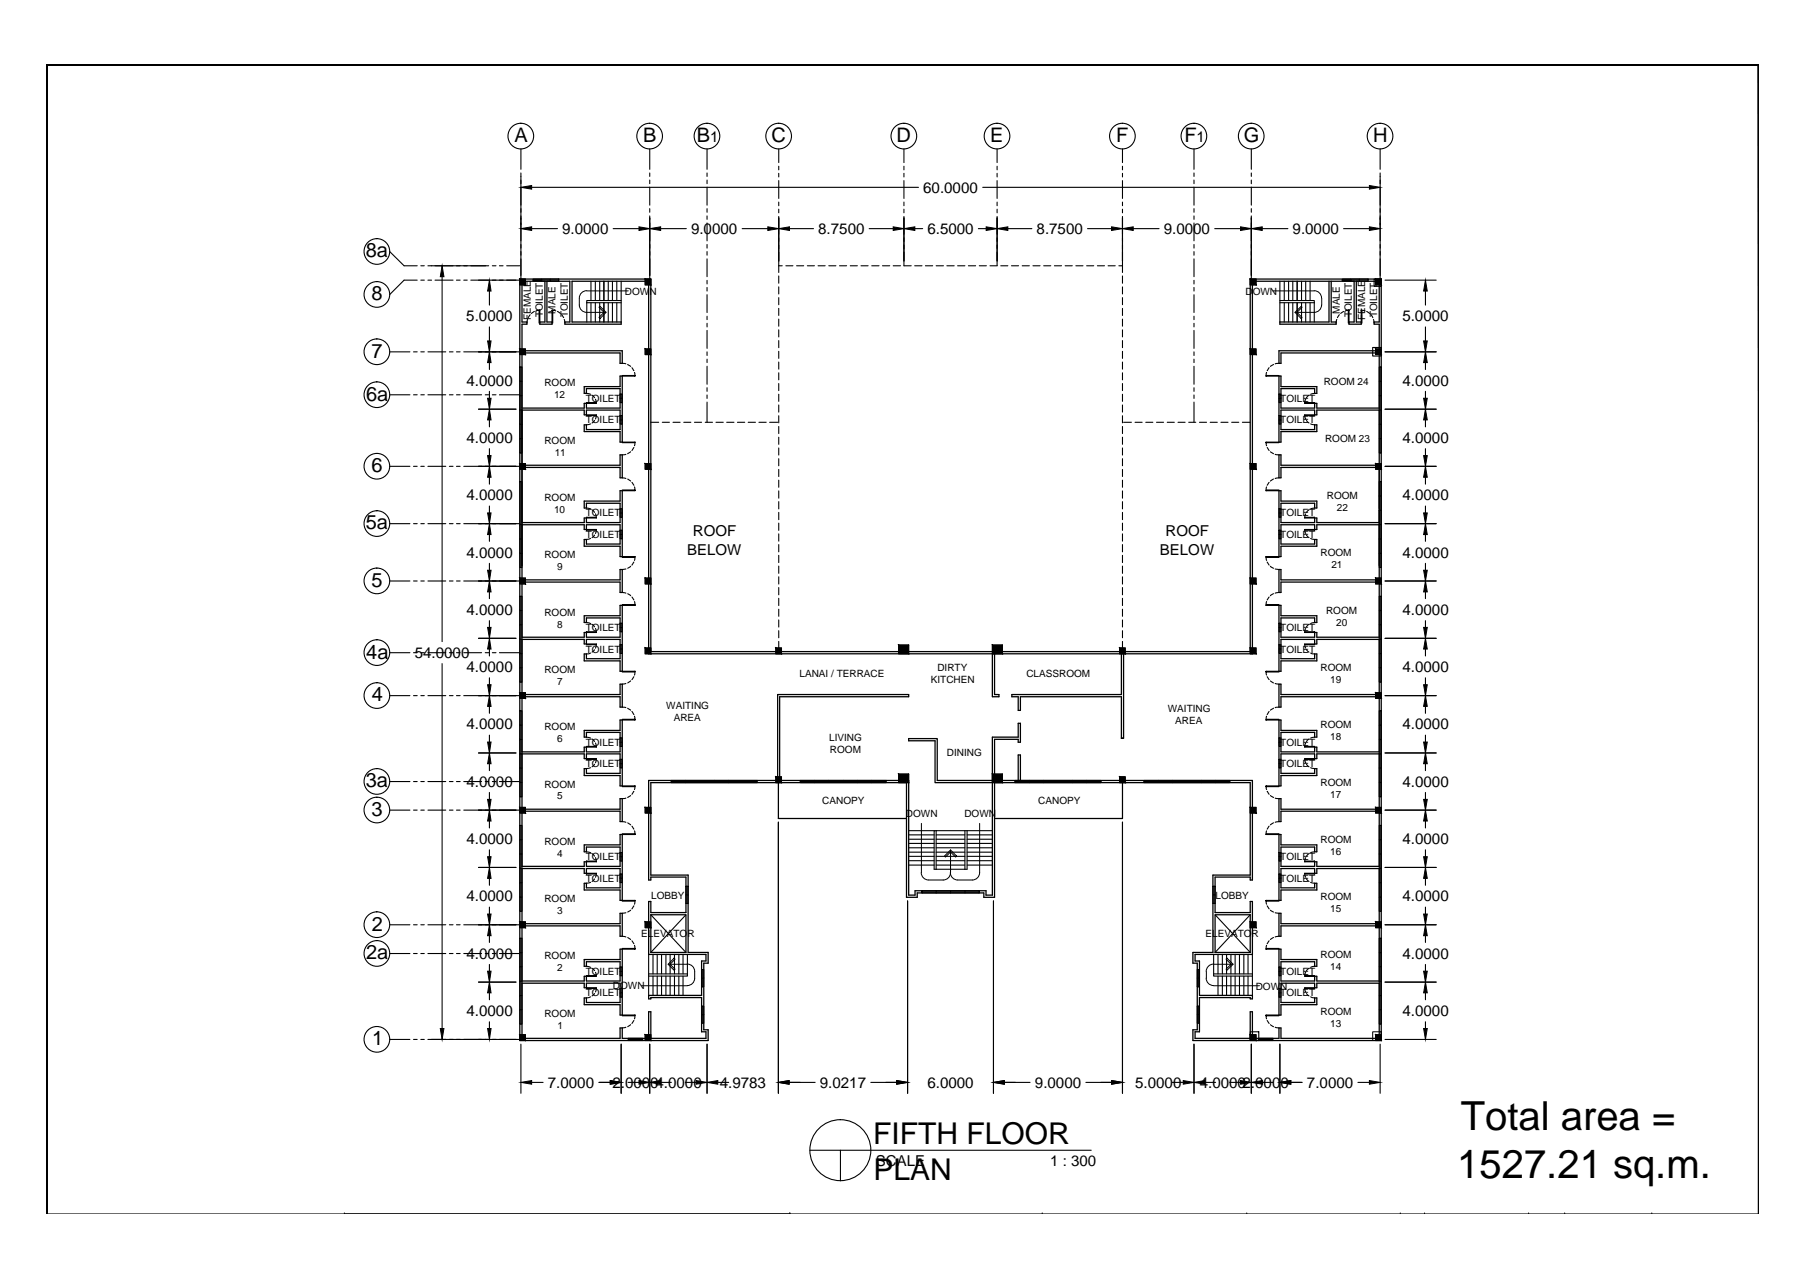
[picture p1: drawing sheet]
<svg xmlns="http://www.w3.org/2000/svg" width="420mm" height="297mm" viewBox="0 0 420 297" stroke-linecap="round" stroke-linejoin="round" font-family="sans-serif">
<!-- layer: WALL -->
<g fill="none" stroke="#000" stroke-width=".3">
<path d="M309.2 65.4v9.5h-11.4v.5h13v-.5h-1.1v-9.5M121.4 108.2h22.9v-2.4h.5v5.3h-.5v-2.4h-22.9M121.4 121.6h14.5v-1.1h.5v1.1h7.9v-4.5h-7.9v1.1h-.5v-1.6h8.4v-2.5h.5v15.4h-.5v-2.4h-8.4v-1.6h.5v1h7.9v-4.4h-7.9v1.1h-.5v-1.1h-14.5M320.9 121.6h-14.5v-1.1h-.6v1.1h-7.8v-4.5h7.8v1.1h.6v-1.6h-8.4v-2.5h-.5v15.4h.5v-2.4h8.4v-1.6h-.6v1h-7.8v-4.4h7.8v1.1h.6v-1.1h14.5M180.9 151.6h-29.5v-86.7h-30.5v177.1h43.8v-2.5h-1v-15.5h1v-2.5h-4.6v-17.9h-8.7v-21.6h59.5v26.7h2.5v-1h15.5v1h2.5v-26.7h59.5v21.6h-8.7v17.9h-4.7v2.5h1v15.5h-1v2.5h43.8v-177.1h-30.4v86.7h-29.5M181.4 151.6h79.5M230.9 152.1v10h1.5v-.5h-1v-9.5M231.1 151.6v.5M260.9 152.1v9.5h-25.5v.5h1.5v3.1h.5v-3.1h23.5v9.6M261.4 152.1v19.6h-.5h.2M181.1 181.5v8.9h29.8M230.9 181.5h-12.9v-9.7h-6.6v.5h6.1v9.7h13.4"/>
<path d="M236.9 181.5v-5.9h.5v5.9M260.9 181.5h-29.5v-9.5h5.5v.6h.5v-4.4h-.5v3.3h-6v36.7h-1.5v-1h-16.5v1h-1.5v-26.7h-30v-19.4h30v-.5h-30.5v19.9h-30v23.2h.5v-.7h8.2v8.3h-8.2v-2.6h-.5v12.3h13.3v1.5h-1v8h-12.3v.8h.5v-.3h11.8v8h1v1.5h-12.8v-6.2h-.5v6.2h-6.1v-2.4h-.5v2.4h-22.9v-12.8h14.5v1.1h.5v-1.1h7.9v4.5h-7.9v-1.1h-.5v1.6h8.4v2.4h.5v-15.3h-.5v2.4h-8.4v1.6h.5v-1.1h7.9v4.5h-7.9v-1.1h-.5v1.1h-14.5v-12.8h22.9v2.4h.5v-5.4h-.5v2.5h-22.9v-12.9h14.5v1.1h.5v-1.1h7.9v4.5h-7.9v-1h-.5v1.5h8.4v2.4h.5v-15.3h-.5v2.4h-8.4v1.6h.5v-1.1h7.9v4.5h-7.9v-1h-.5v1h-14.5v-12.8h22.9v2.4h.5v-5.3h-.5v2.4h-22.9v-12.8h14.5v1.1h.5v-1.1h7.9v4.5h-7.9v-1.1h-.5v1.6h8.4v2.4h.5v-15.3h-.5v2.4h-8.4v1.6h.5v-1.1h7.9v4.5h-7.9v-1.1h-.5v1.1h-14.5v-12.8h22.9v2.4h.5v-5.4h-.5v2.5h-22.9v-12.9h14.5v1.1h.5v-1.1h7.9v4.5h-7.9v-1.1h-.5v1.6h8.4v2.4h.5v-15.3h-.5v2.4h-8.4v1.6h.5v-1.1h7.9v4.5h-7.9v-1.1h-.5v1.1h-14.5v-12.8h22.9v2.4h.5v-5.3h-.5v2.4h-22.9v-39.5h14.5v1.1h.5v-1.1h7.9v4.5h-7.9v-1.1h-.5v1.6h8.4v2.4h.5v-15.3h-.5v2.4h-8.4v1.6h.5v-1.1h7.9v4.5h-7.9v-1.1h-.5v1.1h-14.5v-12.8h22.9v2.4h.5v-2.9h-23.4v-6.2h1.2v-.5h-1.2v-9.5h5.4v9.5h-1.2v.5h2.8v-.5h-1.2v-9.5h5.4v9.5h-1.2v.5h13.1v-.5h-11.4v-9.5h17.8v86.7h140.5v-86.7h23.6v9.5h-1.2v.5h2.9v-.5h-1.2v-9.5h5.4v9.5h-1.2v.5h1.2v6.2h-23.4v2.9h.5v-2.4h22.9v12.8h-14.5v-1.1h-.6v1.1h-7.8v-4.5h7.8v1.1h.6v-1.6h-8.4v-2.4h-.5v15.3h.5v-2.4h8.4v-1.6h-.6v1.1h-7.8v-4.5h7.8v1.1h.6v-1.1h14.5v12.8h-22.9v-2.4h-.5v5.3h.5v-2.4h22.9v26.2h-22.9v-2.4h-.5v5.3h.5v-2.4h22.9v12.8h-14.5v-1.1h-.6v1.1h-7.8v-4.5h7.8v1.1h.6v-1.6h-8.4v-2.4h-.5v15.3h.5v-2.4h8.4v-1.6h-.6v1.1h-7.8v-4.5h7.8v1.1h.6v-1.1h14.5v12.9h-22.9v-2.5h-.5v5.4h.5v-2.4h22.9v12.8h-14.5v-1.1h-.6v1.1h-7.8v-4.5h7.8v1.1h.6v-1.6h-8.4v-2.4h-.5v15.3h.5v-2.4h8.4v-1.6h-.6v1.1h-7.8v-4.5h7.8v1.1h.6v-1.1h14.5v12.8h-22.9v-2.4h-.5v5.3h.5v-2.4h22.9v12.8h-14.5v-1h-.6v1h-7.8v-4.5h7.8v1.1h.6v-1.6h-8.4v-2.4h-.5v15.3h.5v-2.4h8.4v-1.5h-.6v1h-7.8v-4.5h7.8v1.1h.6v-1.1h14.5v12.9h-22.9v-2.5h-.5v5.4h.5v-2.4h22.9v12.8h-14.5v-1.1h-.6v1.1h-7.8v-4.5h7.8v1.1h.6v-1.6h-8.4v-2.4h-.5v15.3h.5v-2.4h8.4v-1.6h-.6v1.1h-7.8v-4.5h7.8v1.1h.6v-1.1h14.5v12.8h-22.9v-2.4h-.5v2.4h-6.1v-6.2h-.5v6.2h-12.9v-1.5h1v-8h11.9v.3h.5v-.8h-12.4v-8h-1v-1.5h13.4v-12.3h-.5v2.6h-8.2v-8.3h8.2v.7h.5v-23.2h-30M261.1 181.5v8.9h-29.7M151.4 212.8h8.2v8.7h-8.2zM282.7 212.8h8.2v8.7h-8.2z"/>
</g>
<g fill="none" stroke="#000" stroke-width=".25">
<path d="M136.5 70.4h8M136.5 70.4v4.5M137.5 65.4v4.5M137.5 70.4v4.5M138.5 65.4v4.5M138.5 70.4v4.5M139.5 65.4v4.5M139.5 70.4v4.5M140.5 65.4v4.5M140.5 70.4v4.5M141.5 65.4v4.5M141.5 70.4v4.5"/>
<path d="M142.5 65.4v4.5M142.5 70.4v4.5M143.5 65.4v4.5M143.5 70.4v4.5M144.5 69.9h-8v.5M144.5 65.4v9.5M181.2 64.2v1.7M181.2 66.7v1.7M181.2 69.2v1.7M181.2 71.7v1.7M181.2 74.2v1.7M181.2 76.7v1.7"/>
<path d="M181.2 79.2v1.7M182 61.8h-.8v1.6M182.8 61.8h1.7M185.3 61.8h1.7M187.8 61.8h1.7M190.3 61.8h1.7M192.8 61.8h1.7M195.3 61.8h1.7M197.8 61.8h1.7M200.3 61.8h1.7M202.8 61.8h1.7M205.3 61.8h1.7"/>
<path d="M207.8 61.8h1.7M210.3 61.8h1.7M212.8 61.8h1.7M215.3 61.8h1.7M217.8 61.8h1.7M220.3 61.8h1.7M222.8 61.8h1.7M225.3 61.8h1.7M227.8 61.8h1.7M230.3 61.8h1.7M232.8 61.8h1.7M235.3 61.8h1.7"/>
<path d="M237.8 61.8h1.7M240.3 61.8h1.7M242.8 61.8h1.7M245.3 61.8h1.7M247.8 61.8h1.7M250.3 61.8h1.7M252.8 61.8h1.7M255.3 61.8h1.6M257.8 61.8h1.6M260.3 61.8h.8v1.6M261.1 64.2v1.7M261.1 66.7v1.7"/>
<path d="M261.1 69.2v1.7M261.1 71.7v1.7M261.1 74.2v1.7M261.1 76.7v1.7M261.1 79.2v1.7M297.8 69.9h8v.5M297.8 65.4v9.5M297.8 70.4h8M298.8 65.4v4.5M298.8 70.4v4.5M299.8 65.4v4.5M299.8 70.4v4.5"/>
<path d="M300.8 65.4v4.5M300.8 70.4v4.5M301.8 65.4v4.5M301.8 70.4v4.5M302.8 65.4v4.5M302.8 70.4v4.5M303.8 65.4v4.5M303.8 70.4v4.5M304.8 65.4v4.5M304.8 70.4v4.5M305.8 70.4v4.5M151.4 98.2h1.8"/>
<path d="M154.1 98.2h1.6M156.6 98.2h1.6M159.1 98.2h1.6M161.6 98.2h1.6M164.1 98.2h1.7M166.6 98.2h1.7M169.1 98.2h1.7M171.6 98.2h1.7M174.1 98.2h1.7M176.6 98.2h1.7M179.1 98.2h1.8M181.2 81.7v1.7"/>
<path d="M181.2 84.2v1.7M181.2 86.7v1.7M181.2 89.2v1.7M181.2 91.7v1.7M181.2 94.2v1.7M181.2 96.7v1.7M181.2 99.2v1.7M261.1 81.7v1.7M261.1 84.2v1.7M261.1 86.7v1.7M261.1 89.2v1.7M261.1 91.7v1.7"/>
<path d="M261.1 94.2v1.7M261.1 96.7v1.7M261.1 99.2v1.7M261.4 98.2h1.8M264.1 98.2h1.6M266.6 98.2h1.6M269.1 98.2h1.6M271.6 98.2h1.6M274.1 98.2h1.6M276.5 98.2h1.7M279 98.2h1.7M281.5 98.2h1.7"/>
<path d="M284 98.2h1.7M286.5 98.2h1.7M289 98.2h1.9M181.2 101.7v1.6M181.2 104.2v1.6M181.2 106.7v1.6M181.2 109.2v1.6M181.2 111.7v1.6M181.2 114.2v1.7M181.2 116.7v1.7M181.2 119.2v1.7M261.1 101.7v1.6"/>
<path d="M261.1 104.2v1.6M261.1 106.7v1.6M261.1 109.2v1.6M261.1 111.7v1.6M261.1 114.2v1.7M261.1 116.7v1.7M261.1 119.2v1.7M181.2 121.7v1.7M181.2 124.2v1.7M181.2 126.7v1.7M181.2 129.2v1.7M181.2 131.7v1.7"/>
<path d="M181.2 134.2v1.7M181.2 136.7v1.7M181.2 139.2v1.7M261.1 121.7v1.7M261.1 124.2v1.7M261.1 126.7v1.7M261.1 129.2v1.7M261.1 131.7v1.7M261.1 134.2v1.7M261.1 136.7v1.7M261.1 139.2v1.7M181.2 141.7v1.7"/>
<path d="M181.2 144.2v1.7M181.2 146.7v1.7M181.2 149.2v1.5M231.1 150.9v.7M261.1 141.7v1.7M261.1 144.2v1.7M261.1 146.7v1.7M261.1 149.2v1.5M211.4 193.2h5.9M211.4 194.2h5.9M211.4 195.2h5.9M211.4 196.2h5.9"/>
<path d="M211.4 197.2h5.9M211.4 198.2h5.9M211.4 199.2h5.9M217.8 193.2h-.5v9h7.7v-9M217.8 193.2h13.1M217.8 194.2h6.7M217.8 195.2h6.7M217.8 196.2h6.7M217.8 197.2h6.7M217.8 198.2h6.7M217.8 199.2h6.7M217.8 193.2v9"/>
<path d="M224.5 193.2v9M225 194.2h5.9M225 195.2h5.9M225 196.2h5.9M225 197.2h5.9M225 198.2h5.9M225 199.2h5.9M211.4 200.2h5.9M211.4 201.2h5.9M217.8 200.2h6.7M217.8 201.2h6.7M225 200.2h5.9"/>
<path d="M225 201.2h5.9M150.9 222v9.5M150.9 226.5h9M151.9 222v4.5M151.9 227v4.5M152.9 222v4.5M152.9 227v4.5M153.9 222v4.5M153.9 227v4.5M154.9 222v4.5M154.9 227v4.5M155.9 222v4.5"/>
<path d="M155.9 227v4.5M156.9 222v4.5M156.9 227v4.5M157.9 222v4.5M157.9 227v4.5M158.9 222v4.5M158.9 227v4.5M159.9 222v5h-9M282.3 222v5h9.1M282.3 226.5h9.1M283.4 222v4.5M283.4 227v4.5"/>
<path d="M284.4 222v4.5M284.4 227v4.5M285.4 222v4.5M285.4 227v4.5M286.4 222v4.5M286.4 227v4.5M287.3 222v4.5M287.3 227v4.5M288.4 222v4.5M288.4 227v4.5M289.4 222v4.5M289.4 227v4.5"/>
<path d="M290.4 222v4.5M290.4 227v4.5M291.4 222v9.5"/>
</g>
<!-- layer: callout -->
<g fill="none" stroke="#000" stroke-width=".23">
<path d="M139.3 71.5l.3-.2 1.4 1.4-1.4 1.4-.3-.3 1.2-1.1zM146.2 67.7l-9.7-.1a1.71 1.71 0 0 0-1.7 1.8 2.98 2.98 0 0 0 .5 2.8l.7 .4 .5 .1h4.5M296.1 67.7l9.6-.1a1.71 1.71 0 0 1 1.8 1.7M301.3 72.7l1.4-1.4 .2 .2-1.2 1.2 1.2 1.1-.2 .3zM307.5 70.9a1.71 1.71 0 0 1-1.8 1.8h-4.4M307.5 69.4v1.6M214.4 191.5v11.5M221.1 197.7l1.4 1.4-.2 .3-1.2-1.2-1.2 1.2-.2-.3zM221.1 197.7v5.3a1.71 1.71 0 0 1-1.7 1.7h-3.3M227.9 191.5v11.5a1.71 1.71 0 0 1-1.7 1.7h-3.4a1.71 1.71 0 0 1-1.7-1.7M214.3 203a1.71 1.71 0 0 0 1.7 1.7M149.3 229.3h10.6"/>
<path d="M155.4 224.3h4.5M156.8 222.9l.2 .2-1.1 1.2 1.1 1.1-.2 .3-1.4-1.4zM159.9 224.3a1.71 1.71 0 0 1 1.7 1.7M161.6 226a2.69 2.69 0 0 1-.8 3l-.9 .2M280.7 226a2.82 2.82 0 0 0 .4 2.7l.8 .5h.4M282.3 224.3a1.71 1.71 0 0 0-1.7 1.7M282.3 229.3h10.7M282.3 224.3h4.6M285.4 222.9l1.5 1.4-1.5 1.4-.2-.3 1.2-1.1-1.2-1.2z"/>
</g>
<!-- layer: column -->
<g fill="#000" stroke="#000" stroke-width=".23">
<path d="M120.9 64.9l1.3 1.4v-1.4zM120.9 64.9l1.3 1.4h-1.3z"/>
<path d="M150.1 64.9l1.3 1.4v-1.4zM150.1 64.9l1.3 1.4h-1.3z"/>
<path d="M290.9 64.9l1.3 1.4v-1.4zM290.9 64.9l1.3 1.4h-1.3z"/>
<path d="M320 64.9l1.3 1.4v-1.4zM320 64.9l1.3 1.4h-1.3z"/>
<path d="M120.9 81.2l1.3 1.3v-1.3zM120.9 81.2l1.3 1.3h-1.3z"/>
<path d="M150.1 81.2l1.3 1.3v-1.3zM150.1 81.2l1.3 1.3h-1.3z"/>
<path d="M290.9 81.2l1.3 1.3v-1.3zM290.9 81.2l1.3 1.3h-1.3z"/>
<path d="M320 81.2l1.3 1.3v-1.3zM320 81.2l1.3 1.3h-1.3z"/>
<path d="M120.9 107.8l1.3 1.3v-1.3zM120.9 107.8l1.3 1.3h-1.3z"/>
<path d="M150.1 107.8l1.3 1.3v-1.3zM150.1 107.8l1.3 1.3h-1.3z"/>
<path d="M290.9 107.8l1.3 1.3v-1.3zM290.9 107.8l1.3 1.3h-1.3z"/>
<path d="M320 107.8l1.3 1.3v-1.3zM320 107.8l1.3 1.3h-1.3z"/>
<path d="M120.9 134.5l1.3 1.3v-1.3zM120.9 134.5l1.3 1.3h-1.3z"/>
<path d="M150.1 134.5l1.3 1.3v-1.3zM150.1 134.5l1.3 1.3h-1.3z"/>
<path d="M290.9 134.5l1.3 1.3v-1.3zM290.9 134.5l1.3 1.3h-1.3z"/>
<path d="M320 134.5l1.3 1.3v-1.3zM320 134.5l1.3 1.3h-1.3z"/>
<path d="M150.1 150.7l1.3 1.4v-1.4zM150.1 150.7l1.3 1.4h-1.3z"/>
<path d="M180.5 150.7l1.3 1.4v-1.4zM180.5 150.7l1.3 1.4h-1.3z"/>
<path d="M209.1 150l2.3 2.1v-2.1zM209.1 150l2.3 2.1h-2.3z"/>
<path d="M230.9 150l2.3 2.1v-2.1zM230.9 150l2.3 2.1h-2.3z"/>
<path d="M260.5 150.7l1.3 1.4v-1.4zM260.5 150.7l1.3 1.4h-1.3z"/>
<path d="M290.9 150.7l1.3 1.4v-1.4zM290.9 150.7l1.3 1.4h-1.3z"/>
<path d="M120.9 161.1l1.3 1.3v-1.3zM120.9 161.1l1.3 1.3h-1.3z"/>
<path d="M320 161.1l1.3 1.3v-1.3zM320 161.1l1.3 1.3h-1.3z"/>
<path d="M120.9 187.8l1.3 1.3v-1.3zM120.9 187.8l1.3 1.3h-1.3z"/>
<path d="M150.1 187.8l1.3 1.3v-1.3zM150.1 187.8l1.3 1.3h-1.3z"/>
<path d="M180.5 180.7l1.3 1.3v-1.3zM180.5 180.7l1.3 1.3h-1.3z"/>
<path d="M209.1 180.1l2.3 1.9v-1.9zM209.1 180.1l2.3 1.9h-2.3z"/>
<path d="M230.9 180.1l2.3 1.9v-1.9zM230.9 180.1l2.3 1.9h-2.3z"/>
<path d="M260.5 180.7l1.3 1.3v-1.3zM260.5 180.7l1.3 1.3h-1.3z"/>
<path d="M290.9 187.8l1.3 1.3v-1.3zM290.9 187.8l1.3 1.3h-1.3z"/>
<path d="M320 187.8l1.3 1.3v-1.3zM320 187.8l1.3 1.3h-1.3z"/>
<path d="M120.9 214.4l1.3 1.4v-1.4zM120.9 214.4l1.3 1.4h-1.3z"/>
<path d="M150.1 214.4l1.3 1.4v-1.4zM150.1 214.4l1.3 1.4h-1.3z"/>
<path d="M290.9 214.4l1.3 1.4v-1.4zM290.9 214.4l1.3 1.4h-1.3z"/>
<path d="M320 214.4l1.3 1.4v-1.4zM320 214.4l1.3 1.4h-1.3z"/>
<path d="M120.9 240.7l1.3 1.3v-1.3zM120.9 240.7l1.3 1.3h-1.3z"/>
<path d="M150.1 240.7l1.3 1.3v-1.3zM150.1 240.7l1.3 1.3h-1.3z"/>
<path d="M290.9 240.7l1.3 1.3v-1.3zM290.9 240.7l1.3 1.3h-1.3z"/>
<path d="M320 240.7l1.3 1.3v-1.3zM320 240.7l1.3 1.3h-1.3z"/>
</g>
<g fill="none" stroke="#000" stroke-width=".25">
<path d="M120.9 64.9h1.3v1.4h-1.3zM150.1 64.9h1.3v1.4h-1.3zM290.9 64.9h1.3v1.4h-1.3zM319.7 64.9h1.6v1.7h-1.6zM320 64.9h1.3v1.4h-1.3zM120.9 81.2h1.3v1.3h-1.3zM150.1 81.2h1.3v1.3h-1.3zM290.9 81.2h1.3v1.3h-1.3zM319.3 80.8h2v2h-2zM320 81.2h1.3v1.3h-1.3zM120.9 107.8h1.3v1.3h-1.3zM150.1 107.8h1.3v1.3h-1.3z"/>
<path d="M290.9 107.8h1.3v1.3h-1.3zM320 107.8h1.3v1.3h-1.3zM120.9 134.5h1.3v1.3h-1.3zM150.1 134.5h1.3v1.3h-1.3zM290.9 134.5h1.3v1.3h-1.3zM320 134.5h1.3v1.3h-1.3zM150.1 150.7h1.3v1.4h-1.3zM180.5 150.7h1.3v1.4h-1.3zM209.1 150h2.3v2.1h-2.3zM230.9 150h2.3v2.1h-2.3zM260.5 150.7h1.3v1.4h-1.3zM290.9 150.7h1.3v1.4h-1.3z"/>
<path d="M120.9 161.1h1.3v1.3h-1.3zM320 161.1h1.3v1.3h-1.3zM120.9 187.8h1.3v1.3h-1.3zM150.1 187.8h1.3v1.3h-1.3zM180.5 180.7h1.3v1.3h-1.3zM209.1 180.1h2.3v1.9h-2.3zM230.9 180.1h2.3v1.9h-2.3zM260.5 180.7h1.3v1.3h-1.3zM290.9 187.8h1.3v1.3h-1.3zM320 187.8h1.3v1.3h-1.3zM120.9 214.4h1.3v1.4h-1.3zM150.1 214.4h1.3v1.4h-1.3z"/>
<path d="M290.9 214.4h1.3v1.4h-1.3zM320 214.4h1.3v1.4h-1.3zM120.9 240.7h1.3v1.3h-1.3zM150.1 240.7h1.3v1.3h-1.3zM290.9 240.7h1.3v1.3h-1.3zM290.9 240h1.9v2h-1.9zM320 240.7h1.3v1.3h-1.3z"/>
</g>
<!-- layer: dimension -->
<g fill="none" stroke="#000" stroke-width=".25">
<path d="M121.2 41v23.1M123.7 53.2h6M123.7 43.6h90M142.6 53.2h6.1M151.2 50.7v13.4M153.7 53.2h6M172.7 53.2h5.9M181.2 50.7v10M183.7 53.2h5.6M202.2 53.2h5.6M210.3 50.7v10M212.8 53.2h1.9"/>
<path d="M227.6 53.2h1.8M228.6 43.6h90M232 50.7v10M234.5 53.2h5.6M253 53.2h5.6M261.1 50.7v10M263.6 53.2h6M282.6 53.2h6M291.1 50.7v13.4M293.7 53.2h5.9M312.6 53.2h6M321.1 41v23.1"/>
<path d="M100.4 61.8h12.6M102.9 64.4v84.8M111.3 65.2h8.7M113.9 67.7v3.3M113.9 76v3.3M322.2 65.2h11.9M331.6 67.7v3.3M331.6 76v3.3M111.3 81.8h8.7M111.3 95.2h8.7M113.9 84.3v1.7M113.9 91v1.6"/>
<path d="M113.9 97.7v1.6M322.2 81.8h11.9M322.2 95.2h11.9M331.6 84.3v1.7M331.6 91v1.6M331.6 97.7v1.6M111.3 108.5h8.7M113.9 104.4v1.6M113.9 111v1.6M113.9 117.7v1.6M322.2 108.5h11.9M331.6 104.4v1.6"/>
<path d="M331.6 111v1.6M331.6 117.7v1.6M111.3 121.8h8.7M111.3 135.1h8.7M113.9 124.3v1.6M113.9 131v1.6M113.9 137.7v1.5M322.2 121.8h11.9M322.2 135.1h11.9M331.6 124.3v1.6M331.6 131v1.6M331.6 137.7v1.5"/>
<path d="M102.9 154.4v84.8M111.3 148.5h8.7M113.9 144.4v1.5M113.9 151v1.6M113.9 157.7v1.6M322.2 148.5h11.9M331.6 144.4v1.5M331.6 151v1.6M331.6 157.7v1.6M111.3 161.8h8.7M111.3 175.1h8.7M113.9 164.3v1.6"/>
<path d="M113.9 171v1.6M113.9 177.6v1.7M322.2 161.8h11.9M322.2 175.1h11.9M331.6 164.3v1.6M331.6 171v1.6M331.6 177.6v1.7M111.3 188.4h8.7M113.9 184.3v1.6M113.9 191v1.6M113.9 197.7v1.6M181.1 191.2v63.1"/>
<path d="M261.1 191.2v63.1M322.2 188.4h11.9M331.6 184.3v1.6M331.6 191v1.6M331.6 197.7v1.6M111.3 201.8h8.7M111.3 215.1h8.7M113.9 204.3v1.6M113.9 211v1.6M113.9 217.6v1.6M211.1 209.6v44.7M231.1 209.6v44.7"/>
<path d="M322.2 201.8h11.9M322.2 215.1h11.9M331.6 204.3v1.6M331.6 211v1.6M331.6 217.6v1.6M111.3 228.4h8.7M113.9 224.3v1.6M113.9 230.9v1.7M113.9 237.7v1.5M322.2 228.4h11.9M331.6 224.3v1.6M331.6 230.9v1.7"/>
<path d="M331.6 237.7v1.5M100.4 241.8h19.6M121.2 242.9v11.4M123.7 251.8h2.7M139.3 251.8h2.7M144.5 242.9v11.4M146.1 251.8h2.6M151.2 242.9v11.4M153.7 251.8h2.5M159.5 251.8h2.5M164.5 242.9v11.4M167 251.8h2.5"/>
<path d="M183.6 251.8h6M202.6 251.8h6M233.7 251.8h5.9M252.6 251.8h6M272.7 251.8h2.6M277.8 242.9v11.4M280.3 251.8h2.5M286.1 251.8h2.5M291.1 242.9v11.4M293.7 251.8h2.4M297.8 242.9v11.4M300.3 251.8h2.7"/>
<path d="M315.9 251.8h2.7M321.1 242.9v11.4M322.2 241.8h11.9"/>
</g>
<g fill="#000" stroke="#000" stroke-width=".23">
<path d="M121.2 53.2l2.5-.4v.8zM121.2 43.6l2.5-.4v.8zM148.7 52.8l2.5 .4-2.5 .4zM151.2 53.2l2.5-.4v.8zM178.6 52.8l2.6 .4-2.6 .4zM181.2 53.2l2.5-.4v.8zM207.8 52.8l2.5 .4-2.5 .4zM210.3 53.2l2.5-.4v.8zM229.4 52.8l2.6 .4-2.6 .4zM232 53.2l2.5-.4v.8zM258.6 52.8l2.5 .4-2.5 .4zM261.1 53.2l2.5-.4v.8z"/>
<path d="M288.6 52.8l2.5 .4-2.5 .4zM291.1 53.2l2.6-.4v.8zM318.6 52.8l2.5 .4-2.5 .4zM318.6 43.2l2.5 .4-2.5 .4zM102.9 61.8l.4 2.6h-.9zM113.9 65.2l.3 2.5h-.8zM113.4 79.3h.8l-.3 2.5zM331.6 65.2l.4 2.5h-.8zM331.2 79.3h.8l-.4 2.5zM113.9 81.8l.3 2.5h-.8zM113.4 92.6h.8l-.3 2.6zM113.9 95.2l.3 2.5h-.8z"/>
<path d="M331.6 81.8l.4 2.5h-.8zM331.2 92.6h.8l-.4 2.6zM331.6 95.2l.4 2.5h-.8zM113.4 106h.8l-.3 2.5zM113.9 108.5l.3 2.5h-.8zM113.4 119.3h.8l-.3 2.5zM331.2 106h.8l-.4 2.5zM331.6 108.5l.4 2.5h-.8zM331.2 119.3h.8l-.4 2.5zM113.9 121.8l.3 2.5h-.8zM113.4 132.6h.8l-.3 2.5zM113.9 135.1l.3 2.6h-.8z"/>
<path d="M331.6 121.8l.4 2.5h-.8zM331.2 132.6h.8l-.4 2.5zM331.6 135.1l.4 2.6h-.8zM113.4 145.9h.8l-.3 2.6zM113.9 148.5l.3 2.5h-.8zM113.4 159.3h.8l-.3 2.5zM331.2 145.9h.8l-.4 2.6zM331.6 148.5l.4 2.5h-.8zM331.2 159.3h.8l-.4 2.5zM113.9 161.8l.3 2.5h-.8zM113.4 172.6h.8l-.3 2.5zM113.9 175.1l.3 2.5h-.8z"/>
<path d="M331.6 161.8l.4 2.5h-.8zM331.2 172.6h.8l-.4 2.5zM331.6 175.1l.4 2.5h-.8zM113.4 185.9h.8l-.3 2.5zM113.9 188.4l.3 2.6h-.8zM113.4 199.3h.8l-.3 2.5zM331.2 185.9h.8l-.4 2.5zM331.6 188.4l.4 2.6h-.8zM331.2 199.3h.8l-.4 2.5zM113.9 201.8l.3 2.5h-.8zM113.4 212.6h.8l-.3 2.5zM113.9 215.1l.3 2.5h-.8z"/>
<path d="M331.6 201.8l.4 2.5h-.8zM331.2 212.6h.8l-.4 2.5zM331.6 215.1l.4 2.5h-.8zM102.4 239.2h.9l-.4 2.6zM113.4 225.9h.8l-.3 2.5zM113.9 228.4l.3 2.5h-.8zM113.4 239.2h.8l-.3 2.6zM331.2 225.9h.8l-.4 2.5zM331.6 228.4l.4 2.5h-.8zM331.2 239.2h.8l-.4 2.6zM121.2 251.8l2.5-.5v.9zM142 251.3l2.5 .5-2.5 .4z"/>
<path d="M148.7 251.3l2.5 .5-2.5 .4zM151.2 251.8l2.5-.5v.9zM162 251.3l2.5 .5-2.5 .4zM164.5 251.8l2.5-.5v.9zM181.1 251.8l2.5-.5v.9zM208.6 251.3l2.5 .5-2.5 .4zM231.1 251.8l2.6-.5v.9zM258.6 251.3l2.5 .5-2.5 .4zM275.3 251.3l2.5 .5-2.5 .4zM277.8 251.8l2.5-.5v.9zM288.6 251.3l2.5 .5-2.5 .4zM291.1 251.8l2.6-.5v.9z"/>
<path d="M297.8 251.8l2.5-.5v.9zM318.6 251.3l2.5 .5-2.5 .4z"/>
</g>
<!-- layer: grid -->
<g fill="none" stroke="#000" stroke-width=".25">
<path d="M121.2 34.6v4.8M151.2 34.6v4.8M164.5 34.6v4.8M181.2 34.6v3.2M181.2 38.7v.8M210.3 34.6v3.2M210.3 38.7v.8M232 34.6v3.2M232 38.7v.8M261.1 34.6v3.2M261.1 38.7v.8M277.8 34.6v4.8"/>
<path d="M291.1 34.6v4.8M321.1 34.6v4.8M90.7 58.5l3.3 3.3h3.1M121.2 40.2v.8M121.2 41.9v.8M121.2 43.5v4.2M121.2 48.5v.9M121.2 50.2v.8M121.2 51.9v4.1M121.2 56.9v.8M121.2 58.5v.9M151.2 40.2v.8"/>
<path d="M151.2 41.9v.8M151.2 43.5v4.2M151.2 48.5v.9M151.2 50.2v.8M151.2 51.9v4.1M151.2 56.9v.8M151.2 58.5v.9M164.5 40.2v.8M164.5 41.9v.8M164.5 43.5v4.2M164.5 48.5v.9M164.5 50.2v.8"/>
<path d="M164.5 51.9v4.1M164.5 56.9v.8M164.5 58.5v.9M181.2 40.3v.9M181.2 42v4.2M181.2 47v.9M181.2 48.7v.8M181.2 50.3v4.2M181.2 55.3v.8M181.2 57v.8M181.2 58.6v3.2M210.3 40.3v.9"/>
<path d="M210.3 42v4.2M210.3 47v.9M210.3 48.7v.8M210.3 50.3v4.2M210.3 55.3v.8M210.3 57v.8M210.3 58.6v3.2M232 40.3v.9M232 42v4.2M232 47v.9M232 48.7v.8M232 50.3v4.2"/>
<path d="M232 55.3v.8M232 57v.8M232 58.6v3.2M261.1 40.3v.9M261.1 42v4.2M261.1 47v.9M261.1 48.7v.8M261.1 50.3v4.2M261.1 55.3v.8M261.1 57v.8M261.1 58.6v3.2M277.8 40.2v.8"/>
<path d="M277.8 41.9v.8M277.8 43.5v4.2M277.8 48.5v.9M277.8 50.2v.8M277.8 51.9v4.1M277.8 56.9v.8M277.8 58.5v.9M291.1 40.2v.8M291.1 41.9v.8M291.1 43.5v4.2M291.1 48.5v.9M291.1 50.2v.8"/>
<path d="M291.1 51.9v4.1M291.1 56.9v.8M291.1 58.5v.9M321.1 40.2v.8M321.1 41.9v.8M321.1 43.5v4.2M321.1 48.5v.9M321.1 50.2v.8M321.1 51.9v4.1M321.1 56.9v.8M321.1 58.5v.9M97.1 65.2h-3.1l-3.3 3.3"/>
<path d="M97.9 61.8h.8M97.9 65.2h.8M99.6 61.8h.8M99.6 65.2h.8M101.2 61.8h4.2M101.2 65.2h4.2M106.2 61.8h.8M106.2 65.2h.8M107.9 61.8h.8M107.9 65.2h.8M109.5 61.8h4.2M109.5 65.2h4.2"/>
<path d="M114.5 61.8h.9M114.5 65.2h.9M116.2 61.8h.8M116.2 65.2h.8M117.9 61.8h3M117.9 65.2h3M121.2 60.2v4.7M151.2 60.2v4.7M164.5 60.2v4.2M164.5 65.2v.9M164.5 66.9v.8M164.5 68.6v4.1"/>
<path d="M164.5 73.5v.9M164.5 75.2v.8M164.5 76.8v4.2M277.8 60.2v4.2M277.8 65.2v.9M277.8 66.9v.8M277.8 68.6v4.1M277.8 73.5v.9M277.8 75.2v.8M277.8 76.8v4.2M291.1 60.2v4.7M321.1 60.2v4.7"/>
<path d="M90.7 81.8h4.7M90.7 91.8h4.7M96.2 81.8h.9M96.2 91.8h.9M97.9 81.8h.8M97.9 91.8h.8M99.6 81.8h4.1M99.6 91.8h4.1M104.5 81.8h.9M104.5 91.8h.9M106.2 81.8h.8M106.2 91.8h.8"/>
<path d="M107.9 81.8h4.1M107.9 91.8h4.1M112.9 81.8h.8M112.9 91.8h.8M114.5 81.8h.9M114.5 91.8h.9M116.2 81.8h4.7M116.2 91.8h4.7M164.5 81.8v.9M164.5 83.5v.8M164.5 85.2v4.2M164.5 90.2v.8"/>
<path d="M164.5 91.9v.8M164.5 93.5v4.7M277.8 81.8v.9M277.8 83.5v.8M277.8 85.2v4.2M277.8 90.2v.8M277.8 91.9v.8M277.8 93.5v4.7M90.7 108.5h4.7M96.2 108.5h.9M97.9 108.5h.8M99.6 108.5h4.1"/>
<path d="M104.5 108.5h.9M106.2 108.5h.8M107.9 108.5h4.1M112.9 108.5h.8M114.5 108.5h.9M116.2 108.5h4.7M90.7 121.8h4.7M90.7 135.1h4.7M96.2 121.8h.9M96.2 135.1h.9M97.9 121.8h.8M97.9 135.1h.8"/>
<path d="M99.6 121.8h4.1M99.6 135.1h4.1M104.5 121.8h.9M104.5 135.1h.9M106.2 121.8h.8M106.2 135.1h.8M107.9 121.8h4.1M107.9 135.1h4.1M112.9 121.8h.8M112.9 135.1h.8M114.5 121.8h.9M114.5 135.1h.9"/>
<path d="M116.2 121.8h4.7M116.2 135.1h4.7M90.7 151.8h4.7M96.2 151.8h.9M97.9 151.8h.8M99.6 151.8h4.1M104.5 151.8h.9M106.2 151.8h.8M107.9 151.8h4.1M112.9 151.8h.8M114.5 151.8h.9M116.2 151.8h4.7"/>
<path d="M90.7 161.8h4.7M96.2 161.8h.9M97.9 161.8h.8M99.6 161.8h4.1M104.5 161.8h.9M106.2 161.8h.8M107.9 161.8h4.1M112.9 161.8h.8M114.5 161.8h.9M116.2 161.8h4.7M90.7 181.8h4.7M90.7 188.4h4.7"/>
<path d="M96.2 181.8h.9M96.2 188.4h.9M97.9 181.8h.8M97.9 188.4h.8M99.6 181.8h4.1M99.6 188.4h4.1M104.5 181.8h.9M104.5 188.4h.9M106.2 181.8h.8M106.2 188.4h.8M107.9 181.8h4.1M107.9 188.4h4.1"/>
<path d="M112.9 181.8h.8M112.9 188.4h.8M114.5 181.8h.9M114.5 188.4h.9M116.2 181.8h4.7M116.2 188.4h4.7M90.7 215.1h4.7M96.2 215.1h.9M97.9 215.1h.8M99.6 215.1h4.1M104.5 215.1h.9M106.2 215.1h.8"/>
<path d="M107.9 215.1h4.1M112.9 215.1h.8M114.5 215.1h.9M116.2 215.1h4.7M151.4 212.8l8.2 8.7M159.6 212.8l-8.2 8.7M282.7 212.8l8.2 8.7M290.9 212.8l-8.2 8.7M90.7 221.8h4.7M96.2 221.8h.9M97.9 221.8h.8M99.6 221.8h4.1"/>
<path d="M104.5 221.8h.9M106.2 221.8h.8M107.9 221.8h4.1M112.9 221.8h.8M114.5 221.8h.9M116.2 221.8h4.7M90.7 241.8h4.7M96.2 241.8h.9M97.9 241.8h.8M99.6 241.8h4.1M104.5 241.8h.9M106.2 241.8h.8"/>
<path d="M107.9 241.8h4.1M112.9 241.8h.8M114.5 241.8h.9M116.2 241.8h4.7"/>
<circle cx="121.2" cy="31.7" r="2.98"/>
<circle cx="151.1" cy="31.7" r="2.98"/>
<circle cx="164.5" cy="31.7" r="2.98"/>
<circle cx="181.2" cy="31.7" r="2.98"/>
<circle cx="210.3" cy="31.7" r="2.98"/>
<circle cx="232" cy="31.7" r="2.98"/>
<circle cx="261.1" cy="31.7" r="2.98"/>
<circle cx="277.8" cy="31.7" r="2.98"/>
<circle cx="291.1" cy="31.7" r="2.98"/>
<circle cx="321.1" cy="31.7" r="2.98"/>
<circle cx="87.7" cy="58.5" r="2.98"/>
<circle cx="87.7" cy="68.5" r="2.98"/>
<circle cx="87.7" cy="91.8" r="2.98"/>
<circle cx="87.7" cy="81.8" r="2.98"/>
<circle cx="87.7" cy="108.5" r="2.98"/>
<circle cx="87.7" cy="121.8" r="2.98"/>
<circle cx="87.7" cy="135.1" r="2.98"/>
<circle cx="87.7" cy="151.8" r="2.98"/>
<circle cx="87.7" cy="161.8" r="2.98"/>
<circle cx="87.7" cy="188.4" r="2.98"/>
<circle cx="87.7" cy="181.8" r="2.98"/>
<circle cx="87.7" cy="215.1" r="2.98"/>
<circle cx="87.7" cy="221.8" r="2.98"/>
<circle cx="87.7" cy="241.8" r="2.98"/>
</g>
<!-- layer: door -->
<g fill="none" stroke="#000" stroke-width=".25">
<path d="M122.8 74.3l-.2 .9M123.3 73.2l-.4 .7M124.3 72.4l-.7 .5M125.6 72.2v3h-.2v-3h.2l-.9 .1M128.4 72.2h.2v3h-.2zM128.4 72.2l.9 .1M129.7 72.4l.7 .5M130.7 73.2l.4 .7M131.3 74.3l.1 .9M311 74.3l-.2 .9M311.6 73.2l-.5 .7M312.6 72.4l-.7 .5"/>
<path d="M313.8 72.2v3h-.1v-3h.1l-.8 .1M316.7 72.2h.2v3h-.2zM316.7 72.2l.9 .1M318 72.4l.6 .5M318.9 73.2l.5 .7M319.5 74.3l.2 .9M136.4 96.5h2.4v.2h-2.4zM136.4 93.7h2.4v.1h-2.4zM136.4 91.5l1 .2M137.4 98.6l-1 .2M137.7 91.9l.6 .6M138.3 97.8l-.6 .6"/>
<path d="M138.5 92.9l.3 .9M138.8 96.5l-.3 1M144.8 84.5l.8 .1M146 84.8l.7 .4M147 85.5l.5 .7M147.6 86.6l.1 .9v-.2h-2.9v.2h2.9M294.5 87.3h3v.2h-3zM294.7 86.6l-.2 .9M295.3 85.5l-.5 .7M296.3 84.8l-.7 .4M297.5 84.5l-.8 .1M303.5 96.5h2.3v.2h-2.3z"/>
<path d="M303.5 96.5l.3 1M303.5 93.7h2.3v.1h-2.3zM303.8 92.9l-.3 .9M303.9 97.8l.6 .6M304.5 91.9l-.6 .6M304.9 98.6l.9 .2M305.8 91.5l-.9 .2M136.4 118.2l1 .2M137.7 118.6l.6 .6M138.5 119.5l.3 1M144.8 102.8h2.9v.2h-2.9zM144.8 111.1l.8 .2"/>
<path d="M145.6 105.7l-.8 .1M146 111.4l.7 .5M146.7 105.1l-.7 .5M147 112.2l.5 .7M147.5 104.1l-.5 .7M147.6 113.3l.1 .8v-.1h-2.9v.1h2.9M147.7 102.8l-.1 .9M294.5 114h3v.1h-3zM294.5 102.8h3v.2h-3v-.2l.2 .9M294.7 113.3l-.2 .8M294.8 104.1l.5 .7M295.3 112.2l-.5 .7"/>
<path d="M295.6 105.1l.7 .5M296.3 111.4l-.7 .5M296.7 105.7l.8 .1M297.5 111.1l-.8 .2M303.8 119.5l-.3 1M304.5 118.6l-.6 .6M305.8 118.2l-.9 .2M136.4 123.2h2.4v.1h-2.4zM136.4 120.3h2.4v.2h-2.4zM137.4 125.2l-1 .3M138.3 124.5l-.6 .6M138.8 123.2l-.3 .9"/>
<path d="M144.8 129.5h2.9v.1h-2.9zM144.8 137.8l.8 .2M145.6 132.3l-.8 .2M146 138.1l.7 .5M146.7 131.7l-.7 .5M147 138.9l.5 .6M147.5 130.7l-.5 .8M147.6 139.9l.1 .9v-.2h-2.9v.2h2.9M147.7 129.5l-.1 .9M294.5 129.5h3v.1h-3v-.1l.2 .9M294.7 139.9l-.2 .9M294.8 130.7l.5 .8"/>
<path d="M295.3 138.9l-.5 .6M295.6 131.7l.7 .5M296.3 138.1l-.7 .5M296.7 132.3l.8 .2M297.5 137.8l-.8 .2M303.5 123.2h2.3v.1h-2.3zM303.5 123.2l.3 .9M303.5 120.3h2.3v.2h-2.3zM303.9 124.5l.6 .6M304.9 125.2l.9 .3M136.4 149.8h2.4v.2h-2.4zM136.4 147h2.4v.1h-2.4z"/>
<path d="M136.4 144.8l1 .2M137.4 151.9l-1 .2M137.7 145.2l.6 .6M138.3 151.1l-.6 .6M138.5 146.2l.3 .9M138.8 149.8l-.3 1M144.8 156.1h2.9v.2h-2.9zM145.6 159l-.8 .1M146.7 158.4l-.7 .4M147.5 157.4l-.5 .7M147.7 156.1l-.1 .9M294.5 156.1h3v.2h-3v-.2l.2 .9"/>
<path d="M294.5 140.6h3v.2h-3zM294.8 157.4l.5 .7M295.6 158.4l.7 .4M296.7 159l.8 .1M303.5 149.8h2.3v.2h-2.3zM303.5 149.8l.3 1M303.5 147h2.3v.1h-2.3zM303.8 146.2l-.3 .9M303.9 151.1l.6 .6M304.5 145.2l-.6 .6M304.9 151.9l.9 .2M305.8 144.8l-.9 .2"/>
<path d="M136.4 176.5h2.4v.1h-2.4zM136.4 173.6h2.4v.2h-2.4zM136.4 171.5l1 .2M137.4 178.6l-1 .2M137.7 171.9l.6 .6M138.3 177.8l-.6 .6M138.5 172.8l.3 1M138.8 176.5l-.3 .9M144.8 164.5l.8 .1M146 164.7l.7 .5M147 165.5l.5 .7M147.6 166.6l.1 .9v-.2h-2.9v.2h2.9"/>
<path d="M294.5 167.3h3v.2h-3zM294.7 166.6l-.2 .9M295.3 165.5l-.5 .7M296.3 164.7l-.7 .5M297.5 164.5l-.8 .1M303.5 176.5h2.3v.1h-2.3zM303.5 176.5l.3 .9M303.5 173.6h2.3v.2h-2.3zM303.8 172.8l-.3 1M303.9 177.8l.6 .6M304.5 171.9l-.6 .6M304.9 178.6l.9 .2"/>
<path d="M305.8 171.5l-.9 .2M136.4 198.1l1 .2M137.7 198.6l.6 .6M138.5 199.5l.3 1M144.8 182.8h2.9v.2h-2.9zM144.8 191.1l.8 .2M145.6 185.6l-.8 .2M146 191.4l.7 .5M146.7 185.1l-.7 .4M147 192.2l.5 .6M147.5 184.1l-.5 .7M147.6 193.3l.1 .8v-.2h-2.9v.2h2.9"/>
<path d="M147.7 182.8l-.1 .9M294.5 193.9h3v.2h-3zM294.5 182.8h3v.2h-3v-.2l.2 .9M294.7 193.3l-.2 .8M294.8 184.1l.5 .7M295.3 192.2l-.5 .6M295.6 185.1l.7 .4M296.3 191.4l-.7 .5M296.7 185.6l.8 .2M297.5 191.1l-.8 .2M303.8 199.5l-.3 1M304.5 198.6l-.6 .6"/>
<path d="M305.8 198.1l-.9 .2M136.4 203.1h2.4v.2h-2.4zM136.4 200.3h2.4v.2h-2.4zM137.4 205.2l-1 .3M138.3 204.4l-.6 .6M138.8 203.1l-.3 1M144.8 209.4h2.9v.2h-2.9zM144.8 217.8l.8 .1M145.6 212.3l-.8 .1M146 218.1l.7 .4M146.7 211.7l-.7 .4M147 218.8l.5 .7"/>
<path d="M147.5 210.7l-.5 .7M147.6 219.9l.1 .9v-.2h-2.9v.2h2.9M147.7 209.4l-.1 .9M294.5 209.4h3v.2h-3v-.2l.2 .9M294.7 219.9l-.2 .9M294.8 210.7l.5 .7M295.3 218.8l-.5 .7M295.6 211.7l.7 .4M296.3 218.1l-.7 .4M296.7 212.3l.8 .1M297.5 217.8l-.8 .1M303.5 203.1h2.3v.2h-2.3z"/>
<path d="M303.5 203.1l.3 1M303.5 200.3h2.3v.2h-2.3zM303.9 204.4l.6 .6M304.9 205.2l.9 .3M136.4 229.8h2.4v.1h-2.4zM136.4 227h2.4v.1h-2.4zM136.4 224.8l1 .2M137.4 231.9l-1 .2M137.7 225.2l.6 .6M138.3 231.1l-.6 .6M138.5 226.2l.3 .9M138.8 229.8l-.3 .9"/>
<path d="M144.8 236.1h2.9v.2h-2.9zM145.6 238.9l-.8 .2M146.7 238.4l-.7 .4M147.5 237.4l-.5 .7M147.7 236.1l-.1 .9M294.5 236.1h3v.2h-3v-.2l.2 .9M294.5 220.6h3v.2h-3zM294.8 237.4l.5 .7M295.6 238.4l.7 .4M296.7 238.9l.8 .2M303.5 229.8h2.3v.1h-2.3zM303.5 229.8l.3 .9"/>
<path d="M303.5 227h2.3v.1h-2.3zM303.8 226.2l-.3 .9M303.9 231.1l.6 .6M304.5 225.2l-.6 .6M304.9 231.9l.9 .2M305.8 224.8l-.9 .2"/>
</g>
<!-- layer: window -->
<g fill="none" stroke="#000" stroke-width=".25">
<path d="M124 64.9h6v.5h-6zM126 65.2h-2h6M126 64.9v.5M128 64.9v.5M312.3 64.9h6v.5h-6zM314.3 65.2h-2h6M314.3 64.9v.5M316.3 64.9v.5M120.9 85.4h.5v20h-.5zM120.9 98.7h.5M120.9 95.3h.5M120.9 92h.5"/>
<path d="M120.9 88.7h.5M121.2 85.4v20M144.3 91.7h.5v2h-.5zM144.3 96.7h.5v2h-.5zM144.3 92.6h.5M144.3 97.7h.5M144.5 91.7v2M144.5 96.7v2M297.5 91.7h.5v2h-.5zM297.5 96.7h.5v2h-.5zM297.5 92.6h.5M297.5 97.7h.5"/>
<path d="M297.8 91.7v2M297.8 96.7v2M320.9 85.4h.4v20h-.4zM320.9 98.7h.4M320.9 95.3h.4M320.9 92h.4M320.9 88.7h.4M321.1 85.4v20M120.9 112h.5v20h-.5zM120.9 102h.5M121.2 112v20M144.3 118.3h.5v2h-.5z"/>
<path d="M144.3 119.3h.5M144.5 118.3v2M297.5 118.3h.5v2h-.5zM297.5 119.3h.5M297.8 118.3v2M320.9 112h.4v20h-.4zM320.9 102h.4M320.9 118.7h.4M320.9 115.4h.4M321.1 112v20M120.9 138.7h.5v20h-.5zM120.9 128.7h.5"/>
<path d="M120.9 125.4h.5M120.9 122h.5M121.2 138.7v20M144.3 123.3h.5v2h-.5zM144.3 124.3h.5M144.5 123.3v2M297.5 123.3h.5v2h-.5zM297.5 124.3h.5M297.8 123.3v2M320.9 138.7h.4v20h-.4zM320.9 128.7h.4M320.9 125.4h.4"/>
<path d="M320.9 122h.4M321.1 138.7v20M120.9 155.3h.5M120.9 152h.5M120.9 148.7h.5M120.9 145.3h.5M120.9 142h.5M144.3 145h.5v2h-.5zM144.3 150h.5v2h-.5zM144.3 146h.5M144.3 151h.5M144.5 145v2"/>
<path d="M144.5 150v2M297.5 145h.5v2h-.5zM297.5 150h.5v2h-.5zM297.5 146h.5M297.5 151h.5M297.8 145v2M297.8 150v2M320.9 155.3h.4M320.9 152h.4M320.9 148.7h.4M320.9 145.3h.4M320.9 142h.4"/>
<path d="M120.9 165.3h.5v20h-.5zM120.9 178.7h.5M120.9 175.4h.5M120.9 172h.5M120.9 168.7h.5M121.2 165.3v20M144.3 171.6h.5v2h-.5zM144.3 176.6h.5v2h-.5zM144.3 172.6h.5M144.3 177.6h.5M144.5 171.6v2M144.5 176.6v2"/>
<path d="M297.5 171.6h.5v2h-.5zM297.5 176.6h.5v2h-.5zM297.5 172.6h.5M297.5 177.6h.5M297.8 171.6v2M297.8 176.6v2M320.9 165.3h.4v20h-.4zM320.9 178.7h.4M320.9 175.4h.4M320.9 172h.4M320.9 168.7h.4M321.1 165.3v20"/>
<path d="M120.9 192h.5v20h-.5zM120.9 198.6h.5M120.9 195.3h.5M120.9 182h.5M121.2 192v20M144.3 198.3h.5v2h-.5zM144.3 199.3h.5M144.5 198.3v2M156.2 181.5h19.9v.5h-19.9zM156.2 181.8h19.9M159.5 181.5v.5M162.8 181.5v.5"/>
<path d="M166.1 181.5v.5M169.5 181.5v.5M172.8 181.5v.5M186.2 181.5h19.9v.5h-19.9zM186.2 181.8h19.9M189.5 181.5v.5M192.8 181.5v.5M196.2 181.5v.5M199.5 181.5v.5M202.8 181.5v.5M236.1 181.5h20v.5h-20zM236.1 181.8h20"/>
<path d="M239.5 181.5v.5M242.8 181.5v.5M246.1 181.5v.5M249.5 181.5v.5M252.8 181.5v.5M266.1 181.5h20v.5h-20zM266.1 181.8h20M269.4 181.5v.5M272.8 181.5v.5M276.1 181.5v.5M279.5 181.5v.5M282.8 181.5v.5"/>
<path d="M297.5 198.3h.5v2h-.5zM297.5 199.3h.5M297.8 198.3v2M320.9 192h.4v20h-.4zM320.9 198.6h.4M320.9 195.3h.4M320.9 182h.4M321.1 192v20M120.9 218.2h.5v20h-.5zM120.9 208.7h.5M120.9 205.3h.5M120.9 202h.5"/>
<path d="M121.2 218.2v20M144.3 203.3h.5v2h-.5zM144.3 204.3h.5M144.5 203.3v2M159.6 206.2v4h.5v-4h-.5h.5M159.6 208.2h.5M159.6 210.2h.5M159.8 206.2v4M214.5 207.2v.5h13.3v-.5h-13.3v.5M214.5 207.4h13.3M217.8 207.2v.5M221.1 207.2v.5"/>
<path d="M224.5 207.2v.5M227.8 207.2v.5M282.2 206.2h.5h-.5v4h.5v-4M282.2 208.2h.5M282.2 210.2h.5M282.4 206.2v4M297.5 203.3h.5v2h-.5zM297.5 204.3h.5M297.8 203.3v2M320.9 218.2h.4v20h-.4zM320.9 208.7h.4M320.9 205.3h.4"/>
<path d="M320.9 202h.4M321.1 218.2v20M120.9 234.9h.5M120.9 231.6h.5M120.9 228.2h.5M120.9 224.9h.5M120.9 221.6h.5M144.3 224.9h.5v2.1h-.5zM144.3 229.9h.5v2.1h-.5zM144.3 225.9h.5M144.3 230.9h.5M144.5 224.9v2.1"/>
<path d="M144.5 229.9v2.1M163.2 234h.5v4h-.5zM163.2 225.5h.5v4h-.5zM163.2 236h.5M163.2 227.5h.5M163.5 225.5v4M163.5 234v4M278.5 234h.5v4h-.5zM278.5 225.5h.5v4h-.5zM278.5 236h.5M278.5 227.5h.5M278.8 225.5v4"/>
<path d="M278.8 234v4M297.5 224.9h.5v2.1h-.5zM297.5 229.9h.5v2.1h-.5zM297.5 225.9h.5M297.5 230.9h.5M297.8 224.9v2.1M297.8 229.9v2.1M320.9 234.9h.4M320.9 231.6h.4M320.9 228.2h.4M320.9 224.9h.4M320.9 221.6h.4"/>
<path d="M146.2 241.5h3.3v.5h-3.3zM146.2 241.8h3.3M292.8 241.5h3.3v.5h-3.3zM292.8 241.8h3.3"/>
</g>
<!-- layer: callout -->
<g fill="none" stroke="#000" stroke-width=".25">
<path d="M188.4 267.6h65.5M195.5 267.6v7.1"/>
<circle cx="195.5" cy="267.5" r="7.1"/>
</g>
<!-- layer: 0 -->
<path d="M10.9 15v267.4h.1zM10.9 15l.1 .2v267.2zM10.9 15l.1 .2 398.2-.2zM11 15.2l398.2-.2-.1 .2zM409.1 15.2l.1 267.2v-267.4zM409.1 15.2l.1 267.2h-.1z" fill="#000" stroke="#000" stroke-width=".23"/>
<path d="M10.9 282.4h398.3M80.1 282.4h.1M183.8 282.4h.1M242.5 282.4h.1M290.1 282.4h.1M325.8 282.4h.1M331.4 282.4h.1M355.6 282.4h.1M364 282.4h.1M384.3 282.4h.1" fill="none" stroke="#000" stroke-width=".25"/>
<!-- layer: column -->
<path d="M319.3 240h2v2h-2z" fill="none" stroke="#000" stroke-width=".23"/>
<g font-size="9.3">
<text x="339.8" y="262.8">Total area =</text>
<text x="339" y="273.9">1527.21 sq.m.</text>
</g>
<g font-size="7">
<text x="203.1" y="266.2">FIFTH FLOOR</text>
<text x="203.2" y="274.5">PLAN</text>
</g>
<g font-size="4.7">
<text x="119.7" y="33">A</text>
<text x="149.6" y="33">B</text>
<text x="162.1" y="33">B</text>
<text x="179.5" y="33.1">C</text>
<text x="208.6" y="33">D</text>
<text x="230.4" y="33">E</text>
<text x="259.7" y="33">F</text>
<text x="275.5" y="33">F</text>
<text x="289.3" y="33.1">G</text>
<text x="319.4" y="33">H</text>
<text x="85.1" y="59.9">8a</text>
<text x="86.4" y="69.9">8</text>
<text x="86.4" y="83.2">7</text>
<text x="85.2" y="93.2">6a</text>
<text x="86.4" y="109.9">6</text>
<text x="85.1" y="123.2">5a</text>
<text x="86.4" y="136.5">5</text>
<text x="85.2" y="153.2">4a</text>
<text x="86.5" y="163.2">4</text>
<text x="85.1" y="183.1">3a</text>
<text x="86.4" y="189.8">3</text>
<text x="86.5" y="216.5">2</text>
<text x="85.2" y="223.2">2a</text>
<text x="86.6" y="243.1">1</text>
</g>
<g font-size="3.5">
<text x="165.3" y="33">1</text>
<text x="278.4" y="33">1</text>
<text x="214.8" y="44.8">60.0000</text>
<text x="130.8" y="54.4">9.0000</text>
<text x="160.8" y="54.4">9.0000</text>
<text x="190.4" y="54.4">8.7500</text>
<text x="215.8" y="54.4">6.5000</text>
<text x="241.2" y="54.4">8.7500</text>
<text x="270.7" y="54.4">9.0000</text>
<text x="300.7" y="54.4">9.0000</text>
<text x="108.5" y="74.7">5.0000</text>
<text x="326.2" y="74.7">5.0000</text>
<text x="108.5" y="89.7">4.0000</text>
<text x="326.3" y="89.7">4.0000</text>
<text x="108.5" y="103.1">4.0000</text>
<text x="326.3" y="103.1">4.0000</text>
<text x="108.5" y="116.4">4.0000</text>
<text x="326.3" y="116.4">4.0000</text>
<text x="161.2" y="124.8">ROOF</text>
<text x="271.2" y="124.8">ROOF</text>
<text x="108.5" y="129.7">4.0000</text>
<text x="159.9" y="129">BELOW</text>
<text x="269.9" y="129">BELOW</text>
<text x="326.3" y="129.7">4.0000</text>
<text x="108.5" y="143.1">4.0000</text>
<text x="326.3" y="143.1">4.0000</text>
<text x="96.5" y="153">54.0000</text>
<text x="108.5" y="156.4">4.0000</text>
<text x="326.3" y="156.4">4.0000</text>
<text x="108.5" y="169.7">4.0000</text>
<text x="326.3" y="169.7">4.0000</text>
<text x="108.5" y="183">4.0000</text>
<text x="326.3" y="183">4.0000</text>
<text x="108.5" y="196.4">4.0000</text>
<text x="326.3" y="196.4">4.0000</text>
<text x="108.5" y="209.7">4.0000</text>
<text x="326.3" y="209.7">4.0000</text>
<text x="108.5" y="223">4.0000</text>
<text x="326.3" y="223">4.0000</text>
<text x="108.5" y="236.4">4.0000</text>
<text x="326.3" y="236.4">4.0000</text>
<text x="127.5" y="253">7.0000</text>
<text x="142.5" y="253">2.00004.0000</text>
<text x="167.5" y="253">4.9783</text>
<text x="190.7" y="253">9.0217</text>
<text x="215.8" y="253">6.0000</text>
<text x="240.8" y="253">9.0000</text>
<text x="264.1" y="253">5.0000</text>
<text x="279.1" y="253">4.00002.0000</text>
<text x="304.1" y="253">7.0000</text>
<text x="203.8" y="271.3">SCALE</text>
<text x="244.3" y="271.3">1 : 300</text>
</g>
<g font-size="2.3">
<text x="145.4" y="68.6">DOWN</text>
<text x="289.8" y="68.6">DOWN</text>
<text x="123.5" y="74.5" transform="rotate(-90 123.5 74.5)">FEMALE</text>
<text x="126.3" y="73.8" transform="rotate(-90 126.3 73.8)">TOILET</text>
<text x="129.3" y="73" transform="rotate(-90 129.3 73)">MALE</text>
<text x="132.1" y="73.8" transform="rotate(-90 132.1 73.8)">TOILET</text>
<text x="311.7" y="73" transform="rotate(-90 311.7 73)">MALE</text>
<text x="314.5" y="73.8" transform="rotate(-90 314.5 73.8)">TOILET</text>
<text x="317.6" y="74.5" transform="rotate(-90 317.6 74.5)">FEMALE</text>
<text x="320.4" y="73.8" transform="rotate(-90 320.4 73.8)">TOILET</text>
<text x="126.6" y="89.9">ROOM</text>
<text x="308" y="89.5">ROOM 24</text>
<text x="128.9" y="92.6">12</text>
<text x="136.3" y="93.4">TOILET</text>
<text x="297.8" y="93.4">TOILET</text>
<text x="136.3" y="98.4">TOILET</text>
<text x="297.8" y="98.4">TOILET</text>
<text x="126.6" y="103.2">ROOM</text>
<text x="129.1" y="106">11</text>
<text x="308.3" y="102.8">ROOM 23</text>
<text x="126.6" y="116.5">ROOM</text>
<text x="128.9" y="119.3">10</text>
<text x="308.7" y="116.1">ROOM</text>
<text x="311" y="118.9">22</text>
<text x="136.3" y="120.1">TOILET</text>
<text x="136.3" y="125.1">TOILET</text>
<text x="297.8" y="120.1">TOILET</text>
<text x="297.8" y="125.1">TOILET</text>
<text x="126.6" y="129.9">ROOM</text>
<text x="307.2" y="129.4">ROOM</text>
<text x="129.6" y="132.6">9</text>
<text x="309.7" y="132.2">21</text>
<text x="126.6" y="143.2">ROOM</text>
<text x="308.5" y="142.8">ROOM</text>
<text x="129.6" y="146">8</text>
<text x="136.3" y="146.8">TOILET</text>
<text x="297.8" y="146.8">TOILET</text>
<text x="310.8" y="145.6">20</text>
<text x="136.3" y="151.8">TOILET</text>
<text x="297.8" y="151.8">TOILET</text>
<text x="126.6" y="156.5">ROOM</text>
<text x="129.6" y="159.3">7</text>
<text x="186" y="157.4">LANAI / TERRACE</text>
<text x="216.6" y="159">KITCHEN</text>
<text x="218.1" y="156.2">DIRTY</text>
<text x="238.8" y="157.5">CLASSROOM</text>
<text x="307.2" y="156.1">ROOM</text>
<text x="309.5" y="158.9">19</text>
<text x="155" y="164.9">WAITING</text>
<text x="156.7" y="167.7">AREA</text>
<text x="271.7" y="165.5">WAITING</text>
<text x="126.6" y="169.9">ROOM</text>
<text x="129.6" y="172.6">6</text>
<text x="136.3" y="173.4">TOILET</text>
<text x="192.9" y="172.4">LIVING</text>
<text x="273.4" y="168.3">AREA</text>
<text x="297.8" y="173.4">TOILET</text>
<text x="307.2" y="169.4">ROOM</text>
<text x="309.5" y="172.2">18</text>
<text x="136.3" y="178.4">TOILET</text>
<text x="193.1" y="175.2">ROOM</text>
<text x="220.3" y="175.9">DINING</text>
<text x="297.8" y="178.4">TOILET</text>
<text x="126.6" y="183.2">ROOM</text>
<text x="129.6" y="185.9">5</text>
<text x="307.2" y="182.8">ROOM</text>
<text x="309.5" y="185.5">17</text>
<text x="191.3" y="187">CANOPY</text>
<text x="210.8" y="190">DOWN</text>
<text x="224.4" y="190">DOWN</text>
<text x="241.5" y="187">CANOPY</text>
<text x="126.6" y="196.5">ROOM</text>
<text x="307.2" y="196.1">ROOM</text>
<text x="129.7" y="199.3">4</text>
<text x="136.3" y="200.1">TOILET</text>
<text x="297.8" y="200.1">TOILET</text>
<text x="309.5" y="198.9">16</text>
<text x="126.6" y="209.8">ROOM</text>
<text x="136.3" y="205.1">TOILET</text>
<text x="151.5" y="209.1">LOBBY</text>
<text x="282.8" y="209.1">LOBBY</text>
<text x="297.8" y="205.1">TOILET</text>
<text x="307.2" y="209.4">ROOM</text>
<text x="129.6" y="212.6">3</text>
<text x="309.5" y="212.2">15</text>
<text x="149.2" y="217.9">ELEVATOR</text>
<text x="280.4" y="217.9">ELEVATOR</text>
<text x="126.6" y="223.2">ROOM</text>
<text x="129.7" y="225.9">2</text>
<text x="136.3" y="226.8">TOILET</text>
<text x="297.8" y="226.8">TOILET</text>
<text x="307.2" y="222.7">ROOM</text>
<text x="309.5" y="225.5">14</text>
<text x="136.3" y="231.7">TOILET</text>
<text x="142.6" y="230.1">DOWN</text>
<text x="292.1" y="230.2">DOWN</text>
<text x="297.8" y="231.7">TOILET</text>
<text x="126.6" y="236.5">ROOM</text>
<text x="129.7" y="239.3">1</text>
<text x="307.2" y="236.1">ROOM</text>
<text x="309.5" y="238.9">13</text>
</g>
</svg>
